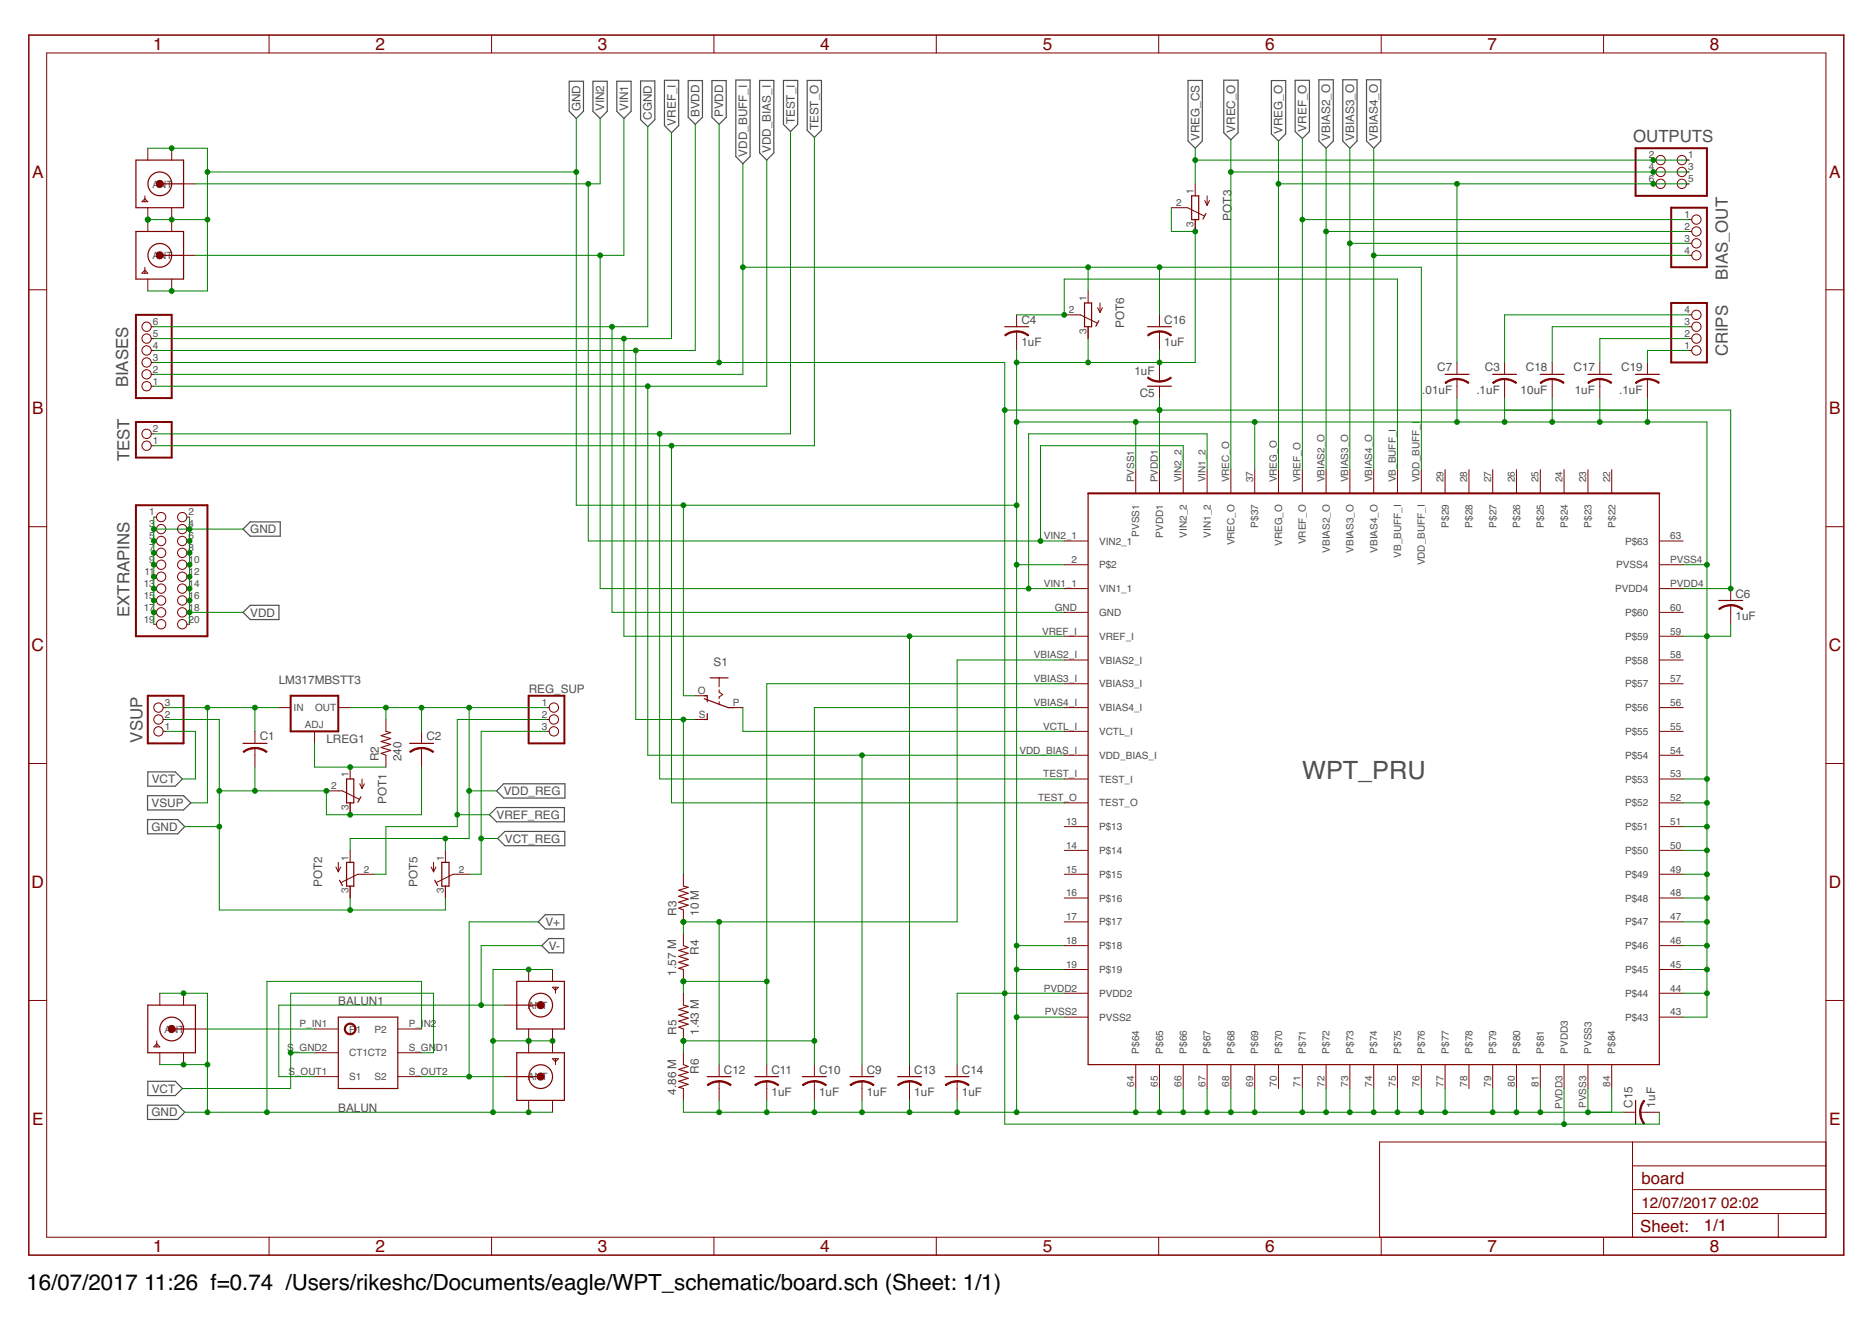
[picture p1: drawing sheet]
<svg xmlns="http://www.w3.org/2000/svg" width="297mm" height="210mm" viewBox="0 0 297 210" stroke-linecap="round" stroke-linejoin="round" font-family="sans-serif">
<g fill="none" stroke="#505050" stroke-width=".19">
<path d="M90.3 12.9h2.3v4.8l-1.2 1.1-1.1-1.1zM94.1 12.9h2.3v4.8l-1.2 1.1-1.1-1.1zM97.9 12.9h2.2v4.8l-1.1 1.1-1.1-1.1zM101.6 12.8h2.3v6.2l-1.1 1.1-1.2-1.1zM105.4 12.7h2.3v7.2l-1.1 1.2-1.2-1.2zM109.2 12.8h2.3v5.8l-1.2 1.1-1.1-1.1zM113 12.8h2.2v5.8l-1.1 1.1-1.1-1.1zM116.8 12.7h2.2v12.1l-1.1 1.2-1.1-1.2zM120.5 12.8h2.3v11.5l-1.1 1.1-1.2-1.1zM124.3 12.8h2.3v6.9l-1.2 1.2-1.1-1.2zM128.1 12.8h2.2v7.9l-1.1 1.1-1.1-1.1zM188.5 12.8h2.3v9.6l-1.1 1.1-1.2-1.1z"/>
<path d="M194.2 12.7h2.2v8.4l-1.1 1.1-1.1-1.1zM201.7 12.8h2.3v8.5l-1.1 1.1-1.2-1.1zM205.5 12.7h2.3v8.2l-1.1 1.1-1.2-1.1zM209.3 12.7h2.3v9.7l-1.2 1.1-1.1-1.1zM213.1 12.7h2.2v9.7l-1.1 1.1-1.1-1.1zM216.8 12.7h2.3v9.7l-1.1 1.1-1.2-1.1zM38.6 83.9l1.1-1.1h4.8v2.3h-4.8zM38.6 97.2l1.1-1.2h4.6v2.3h-4.6zM23.4 126.2h5.7l1.2 1.2-1.2 1.1h-5.7zM23.4 130h4.8l1.1 1.1-1.1 1.2h-4.8zM23.5 122.5h4.3l1.1 1.1-1.1 1.1h-4.3zM77.7 129.3l1.1-1.2h10.8v2.3h-10.8z"/>
<path d="M78.8 125.5l1.1-1.1h9.7v2.2h-9.7zM79 133l1.1-1.1h9.5v2.3h-9.5zM86 150l1.1-1.1h2.4v2.3h-2.4zM86.5 145.1h3v2.3h-3l-1.1-1.1zM23.4 175.3h4.8l1.1 1.2-1.1 1.1h-4.8zM23.5 171.6h4.3l1.1 1.1-1.1 1.1h-4.3z"/>
</g>
<g fill="none" stroke="#800000" stroke-width=".16">
<path d="M7.4 8.4h282.3v187.9h-282.3zM42.7 5.6v2.8M78 5.6v2.8M113.3 5.6v2.8M148.6 5.6v2.8M183.9 5.6v2.8M219.2 5.6v2.8M254.4 5.6v2.8M23 31.1v.9M23 31.5l.5 .5h-1zM23.5 23.5v1.9M23.5 33v3.7"/>
<path d="M27.2 23.5v1.9M27.2 33v3.7M29.1 29.2h1.9M185.9 33h2.5l2.7 1.2M189.7 29.2v1.9M189.7 34.8v1.9M191.2 31.8l.3 .8M191.5 31.1v1.5M191.9 31.8l-.4 .8M262.3 25.4h.5M262.3 27.3h.5M262.3 29.2h.5"/>
<path d="M267.6 25.4h.4M267.6 27.3h.4M267.6 29.2h.4M268 34.8h.4M268 36.7h.4M268 38.6h.4M4.6 46h2.8M23 42.9l.5 .4h-1zM23 42.4v.9M23.5 44.3v1.9M24 59.4h.4M24 57.5h.4"/>
<path d="M24 55.6h.4M24 53.7h.4M24 51.8h.4M27.2 44.3v1.9M29.1 40.5h1.9M161.3 50v1.8M161.3 52.6v3M168.9 50h2.5l2.7 1.2M172.7 46.2v1.9M172.7 51.8v1.9M174.2 48.8l.3 .8M174.5 48.1v1.5"/>
<path d="M174.9 48.8l-.4 .8M184 50v1.8M184 52.6v3M184 57.5v3M231.2 57.5v1.9M238.7 57.5v1.9M246.3 57.5v1.9M253.9 57.5v1.9M261.4 57.5v1.9M268 40.5h.4M268 55.6h.4M268 53.7h.4"/>
<path d="M268 51.8h.4M268 50h.4M289.7 46h2.9M24 70.7h.4M24 68.8h.4M24 61.3h.4M180.2 74.5v3.8M184 61.3v1.9M184 74.5v3.8M187.7 74.5v3.8M191.5 74.5v3.8M195.3 74.5v3.8"/>
<path d="M199.1 74.5v3.8M202.9 74.5v3.8M206.7 74.5v3.8M210.4 74.5v3.8M214.2 74.5v3.8M218 74.5v3.8M221.7 74.5v3.8M225.5 74.5v3.8M229.3 74.5v3.8M231.2 60.2v3M233.1 74.5v3.8M236.9 74.5v3.8"/>
<path d="M238.7 60.2v3M240.6 74.5v3.8M244.4 74.5v3.8M246.3 60.2v3M248.2 74.5v3.8M252 74.5v3.8M253.9 60.2v3M255.7 74.5v3.8M261.4 60.2v3M4.6 83.6h2.8M24.4 85.8h.4M24.4 89.6h.4"/>
<path d="M24.4 93.4h.4M24.4 97.2h.4M24.4 82h.4M24.4 83.9h.4M24.4 87.7h.4M24.4 91.5h.4M24.4 95.3h.4M24.4 99h.4M29.7 85.8h.4M29.7 89.6h.4M29.7 93.4h.4M29.7 97.2h.4"/>
<path d="M29.7 82h.4M29.7 83.9h.4M29.7 87.7h.4M29.7 91.5h.4M29.7 95.3h.4M29.7 99h.4M168.9 85.8h3.8M168.9 89.6h3.8M168.9 93.4h3.8M168.9 97.2h3.8M263.3 85.8h3.8M263.3 89.6h3.8"/>
<path d="M263.3 93.4h3.8M263.3 97.2h3.8M274.6 93.4v1.9M274.6 96v3M289.7 83.6h2.9M25.9 112.3h.4M25.9 116h.4M25.9 114.2h.4M40.4 116v1.9M40.4 118.7v3M44.2 112.3h1.9M49.9 116v1.9"/>
<path d="M53.7 112.3h1.9M61.2 114.2v1.8M61.2 119.8v1.9M66.9 116v1.9M66.9 118.7v3M86.7 112.3h.4M86.7 116h.4M86.7 114.2h.4M110.3 114.2h1.9M110.3 110.4h1.9M114.1 107.5v1.5M114.1 109.4v.4l.6 .4-.6 .4v.2"/>
<path d="M114.1 111.3v.5M116 112.3h1.9M168.9 100.9h3.8M168.9 104.7h3.8M168.9 108.5h3.8M168.9 112.3h3.8M168.9 116h3.8M168.9 119.8h3.8M263.3 100.9h3.8M263.3 104.7h3.8M263.3 108.5h3.8M263.3 112.3h3.8"/>
<path d="M263.3 116h3.8M263.3 119.8h3.8M4.6 121.1h2.8M51.8 125.5h2.5l2.7 1.3M53.3 137.6l.4 .7M53.7 136.8v1.5M54.1 137.6l-.4 .7M55.6 121.7v1.9M55.6 127.4v1.9M55.6 134.9v1.9M57.1 124.4l.3 .7M57.4 123.6v1.5"/>
<path d="M57.8 124.4l-.4 .7M59.4 138.7h-2.6l-2.6 1.3M68.4 137.6l.4 .7M68.8 136.8v1.5M69.2 137.6l-.4 .7M70.7 134.9v1.9M74.4 138.7h-2.5l-2.6 1.3M108.4 138.7v1.9M168.9 123.6h3.8M168.9 127.4h3.8M168.9 131.1h3.8M168.9 134.9h3.8"/>
<path d="M168.9 138.7h3.8M263.3 123.6h3.8M263.3 127.4h3.8M263.3 131.1h3.8M263.3 134.9h3.8M263.3 138.7h3.8M289.7 121.1h2.9M4.6 158.7h2.8M25.4 157.6v1.9M29.1 157.6v1.9M55.6 140.6v1.9M70.7 140.6v1.9"/>
<path d="M80.1 159.5h1.9M83.9 153.8v1.9M87.7 153.8v1.9M87.7 156.6h.9l-.5 .5zM88.1 156.6v1M108.4 144.4v1.9M108.4 148.1v1.9M108.4 153.8v1.9M108.4 157.6v1.9M168.9 142.5h3.8M168.9 146.3h3.8M168.9 150h3.8"/>
<path d="M168.9 153.8h3.8M168.9 157.6h3.8M263.3 142.5h3.8M263.3 146.3h3.8M263.3 150h3.8M263.3 153.8h3.8M263.3 157.6h3.8M289.7 158.7h2.9M24.9 165.6l.5 .5h-1zM24.9 165.1v1M25.4 167v1.9M29.1 167v1.9"/>
<path d="M31 163.3h1.9M49.9 163.3h3.8M49.9 167h3.8M49.9 170.8h3.8M63.1 163.3h3.8M63.1 167h3.8M63.1 170.8h3.8M80.1 170.8h1.9M83.9 163.3v3.7M83.9 174.6v1.9M87.7 168h.9l-.5 .4zM87.7 163.3v3.7"/>
<path d="M87.7 174.6v1.9M88.1 168v.9M108.4 163.3v1.8M108.4 167v1.9M108.4 172.7v1.9M114.1 168.9v1.9M114.1 171.6v3M121.7 168.9v1.9M121.7 171.6v3M129.2 168.9v1.9M129.2 171.6v3M136.8 168.9v1.9"/>
<path d="M136.8 171.6v3M144.3 168.9v1.9M144.3 171.6v3M151.9 168.9v1.9M151.9 171.6v3M168.9 161.4h3.8M180.2 168.9v3.8M184 168.9v3.8M187.7 168.9v3.8M191.5 168.9v3.8M195.3 168.9v3.8M199.1 168.9v3.8"/>
<path d="M202.9 168.9v3.8M206.7 168.9v3.8M210.4 168.9v3.8M214.2 168.9v3.8M218 168.9v3.8M221.7 168.9v3.8M225.5 168.9v3.8M229.3 168.9v3.8M233.1 168.9v3.8M236.9 168.9v3.8M240.6 168.9v3.8M244.4 168.9v3.8"/>
<path d="M248.2 168.9v3.8M252 168.9v3.8M255.7 168.9v3.8M257.6 176.5h1.9M260.3 176.5h3M263.3 161.4h3.8M42.7 196.3v2.8M78 196.3v2.8M113.3 196.3v2.8M148.6 196.3v2.8M183.9 196.3v2.8M219.2 196.3v2.8"/>
<path d="M254.4 196.3v2.8M259 192.5h30.7M259 181.2v15.1M259 188.7h30.7M259 185h30.7M282.2 192.5v3.8M289.7 181.2h-70.8v15.1"/>
<circle cx="263.5" cy="27.3" r=".74"/>
<circle cx="263.5" cy="29.2" r=".74"/>
<circle cx="263.5" cy="25.4" r=".74"/>
<circle cx="266.9" cy="25.4" r=".74"/>
<circle cx="266.9" cy="29.2" r=".74"/>
<circle cx="266.9" cy="27.3" r=".74"/>
<circle cx="269.2" cy="34.8" r=".74"/>
<circle cx="269.2" cy="36.7" r=".74"/>
<circle cx="269.2" cy="38.6" r=".74"/>
<circle cx="23.3" cy="57.5" r=".74"/>
<circle cx="23.3" cy="55.6" r=".74"/>
<circle cx="23.3" cy="53.7" r=".74"/>
<circle cx="23.3" cy="51.8" r=".74"/>
<circle cx="23.3" cy="59.4" r=".74"/>
<circle cx="269.2" cy="53.7" r=".74"/>
<circle cx="269.2" cy="50" r=".74"/>
<circle cx="269.2" cy="55.6" r=".74"/>
<circle cx="269.2" cy="51.8" r=".74"/>
<circle cx="269.2" cy="40.5" r=".74"/>
<circle cx="23.3" cy="70.7" r=".74"/>
<circle cx="23.3" cy="68.8" r=".74"/>
<circle cx="23.3" cy="61.3" r=".74"/>
<circle cx="25.6" cy="87.7" r=".74"/>
<circle cx="25.6" cy="93.4" r=".74"/>
<circle cx="25.6" cy="82" r=".74"/>
<circle cx="25.6" cy="85.8" r=".74"/>
<circle cx="25.6" cy="83.9" r=".74"/>
<circle cx="25.6" cy="89.6" r=".74"/>
<circle cx="25.6" cy="91.5" r=".74"/>
<circle cx="25.6" cy="99" r=".74"/>
<circle cx="25.6" cy="95.3" r=".74"/>
<circle cx="25.6" cy="97.2" r=".74"/>
<circle cx="28.9" cy="93.4" r=".74"/>
<circle cx="28.9" cy="87.7" r=".74"/>
<circle cx="28.9" cy="85.8" r=".74"/>
<circle cx="28.9" cy="91.5" r=".74"/>
<circle cx="28.9" cy="82" r=".74"/>
<circle cx="28.9" cy="99" r=".74"/>
<circle cx="28.9" cy="83.9" r=".74"/>
<circle cx="28.9" cy="97.2" r=".74"/>
<circle cx="28.9" cy="89.6" r=".74"/>
<circle cx="28.9" cy="95.3" r=".74"/>
<circle cx="25.1" cy="114.2" r=".74"/>
<circle cx="25.1" cy="112.3" r=".74"/>
<circle cx="25.1" cy="116" r=".74"/>
<circle cx="87.9" cy="112.3" r=".74"/>
<circle cx="87.9" cy="114.2" r=".74"/>
<circle cx="87.9" cy="116" r=".74"/>
</g>
<g fill="none" stroke="#800000" stroke-width=".19">
<path d="M21.6 36.7h7.5v7.6h-7.5zM21.6 25.4h7.5v7.6h-7.5zM25.4 29.2h3.7M189.1 31.1h1.1v3.7h-1.1zM191.3 33.9l-.4 .9M25.4 40.5h3.7M159.4 51.8h3.8M172.1 48.1h1.1v3.7h-1.1zM174.3 50.9l-.4 .9M182.1 51.8h3.8M229.3 59.4h3.8M236.9 59.4h3.7"/>
<path d="M244.4 59.4h3.8M252 59.4h3.7M259.5 59.4h3.8M172.7 78.3v90.6h90.6v-90.6M182.1 61.3h3.8M272.7 95.3h3.8M38.6 117.9h3.8M65 117.9h3.8M111.7 110.8l3.8 1.5h1M111.7 110.4h.5v.9M112.2 113.2v1h-.5M112.7 107.5h2.8"/>
<path d="M53.9 139.7l.4 .8M55 123.6h1.1v3.8h-1.1zM55 136.8h1.1v3.8h-1.1zM57.3 126.4l-.5 .9M69 139.7l.4 .8M70.1 136.8h1.1v3.8h-1.1zM23.5 159.5h7.5v7.5h-7.5zM82 155.7h7.6v7.6h-7.6zM82 159.5h3.8M27.2 163.3h3.8M53.7 161.4h9.4v11.3h-9.4zM82 170.8h3.8"/>
<path d="M82 167h7.6v7.6h-7.6zM112.2 170.8h3.8M119.8 170.8h3.7M127.3 170.8h3.8M134.9 170.8h3.8M142.4 170.8h3.8M150 170.8h3.8M259.5 174.6v3.8"/>
<circle cx="25.4" cy="29.2" r="1.88"/>
<circle cx="25.4" cy="40.5" r="1.88"/>
<circle cx="85.8" cy="159.5" r="1.88"/>
<circle cx="27.2" cy="163.3" r="1.88"/>
<circle cx="85.8" cy="170.8" r="1.88"/>
</g>
<path d="M259.5 23.5h11.3v7.6h-11.3zM265.2 33h5.6v9.4h-5.6zM21.6 50h5.6v13.2h-5.6zM265.2 48.1h5.6v9.4h-5.6zM21.6 67h5.6v5.6h-5.6zM172.7 78.3h90.6M21.6 80.2h11.3v20.7h-11.3zM23.5 110.4h5.6v7.5h-5.6zM46.1 110.4h7.6v5.6h-7.6zM83.9 110.4h5.7v7.5h-5.7z" fill="none" stroke="#800000" stroke-width=".32"/>
<path d="M61.2 116l.8 .2-1.5 .5 1.5 .5-1.5 .4 1.5 .5-1.5 .5 1.5 .5-1.5 .4 .7 .3M108.4 140.6l.8 .2-1.5 .4 1.5 .5-1.5 .5 1.5 .5-1.5 .5 1.5 .4-1.5 .5 .7 .3M108.4 150l.8 .3-1.5 .5 1.5 .5-1.5 .4 1.5 .5-1.5 .5 1.5 .4-1.5 .5 .7 .2M108.4 159.5l.8 .2-1.5 .4 1.5 .5-1.5 .5 1.5 .4-1.5 .5 1.5 .5-1.5 .5 .7 .3M108.4 168.9l.8 .3-1.5 .5 1.5 .4-1.5 .5 1.5 .5-1.5 .5 1.5 .4-1.5 .5 .7 .2" fill="none" stroke="#800000" stroke-width=".17"/>
<g fill="#800000" stroke="#800000" stroke-width=".16">
<path d="M114.1 171.4l1.4 .4 .5 .3-.1 .2a3.1 3.1 0 0 0-1.8-.7z" fill-rule="evenodd"/>
<path d="M112.2 172.1l1.3-.6h.6v.2a2.93 2.93 0 0 0-1.8 .6z" fill-rule="evenodd"/>
<path d="M121.7 171.4l1.3 .4 .6 .3-.2 .2a3 3 0 0 0-1.7-.7z" fill-rule="evenodd"/>
<path d="M119.8 172.1l1.3-.6h.6v.2a2.81 2.81 0 0 0-1.8 .6z" fill-rule="evenodd"/>
<path d="M129.2 171.4l1.4 .4 .5 .3-.1 .2a3.1 3.1 0 0 0-1.8-.7z" fill-rule="evenodd"/>
<path d="M127.3 172.1l1.3-.6h.6v.2a2.81 2.81 0 0 0-1.8 .6z" fill-rule="evenodd"/>
<path d="M136.8 171.4l1.4 .4 .5 .3-.1 .2a3.1 3.1 0 0 0-1.8-.7z" fill-rule="evenodd"/>
<path d="M134.9 172.1l1.3-.6h.6v.2a2.81 2.81 0 0 0-1.8 .6z" fill-rule="evenodd"/>
<path d="M144.3 171.4l1.4 .4 .5 .3-.1 .2a3.1 3.1 0 0 0-1.8-.7z" fill-rule="evenodd"/>
<path d="M142.4 172.1l1.3-.6h.6v.2a2.93 2.93 0 0 0-1.8 .6z" fill-rule="evenodd"/>
<path d="M182.2 59.8a2.78 2.78 0 0 0 1.8 .6v.2h-.2a2.75 2.75 0 0 1-1.7-.6z" fill-rule="evenodd"/>
<path d="M184 60.4a2.93 2.93 0 0 0 1.8-.6l.1 .2-.9 .5-1 .1z" fill-rule="evenodd"/>
<path d="M274.6 95.9h.2a2.86 2.86 0 0 1 1.7 .7l-.1 .1a2.78 2.78 0 0 0-1.8-.6z" fill-rule="evenodd"/>
<path d="M272.7 96.6l.5-.4 .8-.2 .6-.1v.2a2.93 2.93 0 0 0-1.8 .6z" fill-rule="evenodd"/>
<path d="M260.8 174.6l.2 .1a3 3 0 0 0-.7 1.8h-.1v-.6l.3-.8z" fill-rule="evenodd"/>
<path d="M260.2 176.5h.2a2.81 2.81 0 0 0 .6 1.7l-.2 .2-.5-.9z" fill-rule="evenodd"/>
<path d="M151.9 171.4l1.4 .4 .5 .3-.1 .2a3.1 3.1 0 0 0-1.8-.7z" fill-rule="evenodd"/>
<path d="M150 172.1l1.3-.6h.6v.2a2.93 2.93 0 0 0-1.8 .6z" fill-rule="evenodd"/>
<path d="M40.4 118.6l1.4 .3 .6 .3-.2 .2a3.1 3.1 0 0 0-1.8-.6z" fill-rule="evenodd"/>
<path d="M38.6 119.2l1.3-.6h.5v.2a2.81 2.81 0 0 0-1.7 .6z" fill-rule="evenodd"/>
<path d="M66.9 118.6l1.4 .3 .5 .3-.1 .2a3.1 3.1 0 0 0-1.8-.6z" fill-rule="evenodd"/>
<path d="M65 119.2l1.3-.6h.6v.2a2.81 2.81 0 0 0-1.8 .6z" fill-rule="evenodd"/>
<path d="M54.8 162.7a.93 .93 0 0 1 1.5 0 .93 .93 0 0 1-.4 1.4 .93 .93 0 0 1-1.3-.8h.2a.76 .76 0 0 1 1.1-.7 .76 .76 0 0 1 .1 1.3 .76 .76 0 0 1-1.2-.4v-.2h-.2z" fill-rule="evenodd"/>
<path d="M251.9 60.7l1.3-.6 .7-.1v.2a2.97 2.97 0 0 0-1.8 .7z" fill-rule="evenodd"/>
<path d="M253.9 60l1.3 .4 .5 .3-.1 .1a2.93 2.93 0 0 0-1.7-.6z" fill-rule="evenodd"/>
<path d="M244.4 60.7l1.3-.6 .6-.1v.2a2.97 2.97 0 0 0-1.8 .7z" fill-rule="evenodd"/>
<path d="M246.3 60l1.4 .4 .5 .3-.1 .1a2.93 2.93 0 0 0-1.8-.6z" fill-rule="evenodd"/>
<path d="M259.5 60.7l1.3-.6 .6-.1v.2a2.97 2.97 0 0 0-1.8 .7z" fill-rule="evenodd"/>
<path d="M261.4 60l1.4 .4 .5 .3-.1 .1a2.93 2.93 0 0 0-1.8-.6z" fill-rule="evenodd"/>
<path d="M236.8 60.7l1.3-.6 .6-.1v.2a2.85 2.85 0 0 0-1.7 .7z" fill-rule="evenodd"/>
<path d="M238.7 60l1.4 .4 .5 .3-.1 .1a2.81 2.81 0 0 0-1.8-.6z" fill-rule="evenodd"/>
<path d="M161.3 52.5h.2a2.86 2.86 0 0 1 1.7 .6l-.1 .2a2.78 2.78 0 0 0-1.8-.6z" fill-rule="evenodd"/>
<path d="M159.4 53.1l.5-.3 .8-.2 .6-.1v.2a2.78 2.78 0 0 0-1.8 .6z" fill-rule="evenodd"/>
<path d="M184 52.5h.2a2.75 2.75 0 0 1 1.7 .6l-.1 .2a2.78 2.78 0 0 0-1.8-.6z" fill-rule="evenodd"/>
<path d="M182.1 53.1l.5-.3 .8-.2 .6-.1v.2a2.78 2.78 0 0 0-1.8 .6z" fill-rule="evenodd"/>
<path d="M229.3 60.7l1.3-.6 .6-.1v.2a2.97 2.97 0 0 0-1.8 .7z" fill-rule="evenodd"/>
<path d="M231.2 60l1.4 .4 .5 .3-.1 .1a2.81 2.81 0 0 0-1.8-.6z" fill-rule="evenodd"/>
<circle cx="25.4" cy="40.5" r=".57"/>
<circle cx="25.4" cy="29.2" r=".57"/>
<circle cx="85.8" cy="170.8" r=".57"/>
<circle cx="27.2" cy="163.2" r=".57"/>
<circle cx="85.8" cy="159.5" r=".57"/>
</g>
<path d="M4.6 5.6h288v193.5h-288z" fill="none" stroke="#800000" stroke-width=".23"/>
<g fill="none" stroke="#008000" stroke-width=".16">
<path d="M91.4 18.8v61.4h69.9M95.2 18.8v10.4h-64.2M99 18.8v21.7h-68M110.3 19.7v35.9h-85.9M114.1 19.7v37.8M23.5 34.8h9.4M23.5 23.5h9.4v22.7h-9.4M32.9 27.3h58.5M93.3 29.2v56.6h75.6M102.8 20.1v31.7h-78.4M106.6 21.1v32.6h-82.2M117.9 26v33.4h-93.5"/>
<path d="M121.7 25.4v35.9h-97.3M125.4 20.9v47.9h-101M129.2 21.8v48.9h-104.8M185.9 33v3.7h3.8v20.8h-28.4M189.7 25.4h78.3M189.7 23.5v5.7M195.3 22.2v52.3M195.3 27.3h72.7M202.9 29.2h65.1M202.9 22.4v52.1M206.7 22v52.5M206.7 34.8h61.3"/>
<path d="M210.4 23.5v51M210.4 36.7h57.6M214.2 23.5v51M214.2 38.6h53.8M218 23.5v51M231.2 29.2v28.3M24.4 57.5h135v120.9h103.9v-1.9M95.2 40.5v52.9h73.7M97.1 51.8v45.4h71.8M99 53.7v47.2h69.9M100.9 55.6v58.6h9.4M117.9 42.4h107.6v32.1"/>
<path d="M161.3 55.6v120.9M161.3 50h7.6v-5.7h52.8v30.2M172.7 42.4v3.8M172.7 53.7v3.8M184 42.4v7.6M184 55.6v1.9M218 40.5h50M268 51.8h-21.7v5.7M268 53.7h-14.1v3.8M268 55.6h-6.6v1.9M268 50h-29.3v7.5M102.8 61.3v58.5h66.1"/>
<path d="M104.7 68.8v54.8h64.2M106.6 70.7v56.7h62.3M159.4 65.1h115.2v28.3h-7.5M161.3 67h109.5v94.4h-3.7M180.2 67v7.5M184 63.2v11.3M187.7 74.5v-3.8h-22.6v15.1M191.5 74.5v-5.7h-28.3v24.6M199.1 67v7.5M231.2 63.2v3.8M238.7 63.2v3.8M246.3 63.2v3.8"/>
<path d="M253.9 63.2v3.8M261.4 63.2v3.8M24.4 82v17M24.6 83.9h14M30.1 97.2h8.5M30.1 82v17M108.4 80.2v30.2h1.9M161.3 89.6h7.6M267.1 89.6h3.7M274.6 99v1.9h-7.5M26.3 112.3h17.9M26.3 116h4.7v7.6h-2.1"/>
<path d="M26.3 114.2h8.5v30.2h35.9v-1.9M32.9 112.3v15.1h-2.6M40.4 112.3v3.7M49.9 117.9v3.8h11.3M55.6 112.3h31.1M61.2 112.3v1.9M66.9 112.3v3.7M74.4 112.3v20.7h-18.8v1.9M86.7 116h-10.4v22.7h-1.9M86.7 114.2h-14.1v16.9h-11.4v7.6h-1.8M108.4 114.2v24.5M117.9 112.3v3.7h51"/>
<path d="M136.8 119.8v49.1M144.3 100.9v68M168.9 104.7h-17v41.6h-43.5v1.8M168.9 108.5h-47.2v60.4M168.9 112.3h-39.7v56.6M29.3 131.1h5.5M40.4 121.7v3.8M66.9 121.7v7.6h-15.1v-3.8h-17M70.7 133v1.9M72.6 129.3h5.1M74.4 125.5h4.4M76.3 133h2.7"/>
<path d="M267.1 123.6h3.7M267.1 127.4h3.7M267.1 131.1h3.7M267.1 138.7h3.7M267.1 134.9h3.7M25.4 157.6h7.5v18.9M55.6 142.5v1.9M80.1 159.5h-35.9v11.3h5.7M85.4 146.3h-11v24.5M86 150h-9.7v9.5M87.7 153.8h-9.5v22.7M114.1 146.3v22.6"/>
<path d="M121.7 155.7h-13.3v1.9M161.3 153.8h7.6M161.3 150h7.6M168.9 157.6h-17v11.3M267.1 146.3h3.7M267.1 157.6h3.7M267.1 153.8h3.7M267.1 150h3.7M267.1 142.5h3.7M25.4 168.9h7.5M29.3 176.5h58.4M32.9 163.3h17"/>
<path d="M46.1 167h3.8M66.9 163.3v-7.6h-24.5v20.8M66.9 167h1.9v-9.4h-22.7v15.1h-17.2M66.9 170.8h13.2M78.2 165.1h9.5M108.4 174.6v1.9h149.2M114.1 174.6v1.9M121.7 174.6v1.9M129.2 165.1h-20.8v1.9M129.2 174.6v1.9M136.8 174.6v1.9M144.3 174.6v1.9"/>
<path d="M151.9 174.6v1.9M161.3 161.4h7.6M180.2 172.7v3.8M184 172.7v3.8M187.7 172.7v3.8M191.5 172.7v3.8M195.3 172.7v3.8M199.1 172.7v3.8M206.7 172.7v3.8M210.4 172.7v3.8M214.2 172.7v3.8M218 172.7v3.8"/>
<path d="M221.7 172.7v3.8M225.5 172.7v3.8M229.3 172.7v3.8M236.9 172.7v3.8M240.6 172.7v3.8M244.4 172.7v3.8M248.2 172.7v5.7M252 172.7v3.8M255.7 172.7v3.8"/>
</g>
<g fill="#008000" stroke="#008000" stroke-width=".16">
<circle cx="165.1" cy="85.8" r=".38"/>
<circle cx="93.3" cy="29.2" r=".38"/>
<circle cx="163.2" cy="93.4" r=".38"/>
<circle cx="95.2" cy="40.5" r=".38"/>
<circle cx="97.1" cy="51.8" r=".38"/>
<circle cx="144.3" cy="100.9" r=".38"/>
<circle cx="99" cy="53.7" r=".38"/>
<circle cx="108.4" cy="146.3" r=".38"/>
<circle cx="114.1" cy="146.3" r=".38"/>
<circle cx="108.4" cy="155.7" r=".38"/>
<circle cx="121.7" cy="155.7" r=".38"/>
<circle cx="108.4" cy="165.1" r=".38"/>
<circle cx="129.2" cy="165.1" r=".38"/>
<circle cx="262.3" cy="27.3" r=".38"/>
<circle cx="195.3" cy="27.3" r=".38"/>
<circle cx="262.3" cy="29.2" r=".38"/>
<circle cx="202.9" cy="29.2" r=".38"/>
<circle cx="231.2" cy="29.2" r=".38"/>
<circle cx="206.7" cy="34.8" r=".38"/>
<circle cx="210.4" cy="36.7" r=".38"/>
<circle cx="214.2" cy="38.6" r=".38"/>
<circle cx="218" cy="40.5" r=".38"/>
<circle cx="104.7" cy="68.8" r=".38"/>
<circle cx="106.6" cy="70.7" r=".38"/>
<circle cx="136.8" cy="119.8" r=".38"/>
<circle cx="102.8" cy="61.3" r=".38"/>
<circle cx="108.4" cy="114.2" r=".38"/>
<circle cx="100.9" cy="55.6" r=".38"/>
<circle cx="55.6" cy="121.7" r=".38"/>
<circle cx="40.4" cy="112.3" r=".38"/>
<circle cx="32.9" cy="112.3" r=".38"/>
<circle cx="72.6" cy="129.3" r=".38"/>
<circle cx="74.4" cy="125.5" r=".38"/>
<circle cx="70.7" cy="133" r=".38"/>
<circle cx="74.4" cy="112.3" r=".38"/>
<circle cx="61.2" cy="112.3" r=".38"/>
<circle cx="66.9" cy="112.3" r=".38"/>
<circle cx="262.3" cy="25.4" r=".38"/>
<circle cx="189.7" cy="25.4" r=".38"/>
<circle cx="76.3" cy="133" r=".38"/>
<circle cx="46.1" cy="167" r=".38"/>
<circle cx="114.1" cy="57.5" r=".38"/>
<circle cx="184" cy="65.1" r=".38"/>
<circle cx="159.4" cy="157.6" r=".38"/>
<circle cx="274.6" cy="93.4" r=".38"/>
<circle cx="248.2" cy="178.4" r=".38"/>
<circle cx="159.4" cy="65.1" r=".38"/>
<circle cx="172.7" cy="42.4" r=".38"/>
<circle cx="184" cy="42.4" r=".38"/>
<circle cx="117.9" cy="42.4" r=".38"/>
<circle cx="51.8" cy="125.5" r=".38"/>
<circle cx="34.8" cy="125.5" r=".38"/>
<circle cx="34.8" cy="131.1" r=".38"/>
<circle cx="40.4" cy="125.5" r=".38"/>
<circle cx="55.6" cy="129.3" r=".38"/>
<circle cx="55.6" cy="144.4" r=".38"/>
<circle cx="161.3" cy="161.4" r=".38"/>
<circle cx="240.6" cy="176.5" r=".38"/>
<circle cx="236.9" cy="176.5" r=".38"/>
<circle cx="229.3" cy="176.5" r=".38"/>
<circle cx="225.5" cy="176.5" r=".38"/>
<circle cx="221.7" cy="176.5" r=".38"/>
<circle cx="218" cy="176.5" r=".38"/>
<circle cx="214.2" cy="176.5" r=".38"/>
<circle cx="210.4" cy="176.5" r=".38"/>
<circle cx="206.7" cy="176.5" r=".38"/>
<circle cx="199.1" cy="176.5" r=".38"/>
<circle cx="195.3" cy="176.5" r=".38"/>
<circle cx="191.5" cy="176.5" r=".38"/>
<circle cx="187.7" cy="176.5" r=".38"/>
<circle cx="184" cy="176.5" r=".38"/>
<circle cx="180.2" cy="176.5" r=".38"/>
<circle cx="161.3" cy="89.6" r=".38"/>
<circle cx="244.4" cy="176.5" r=".38"/>
<circle cx="252" cy="176.5" r=".38"/>
<circle cx="270.8" cy="157.6" r=".38"/>
<circle cx="270.8" cy="153.8" r=".38"/>
<circle cx="270.8" cy="150" r=".38"/>
<circle cx="270.8" cy="146.3" r=".38"/>
<circle cx="270.8" cy="142.5" r=".38"/>
<circle cx="270.8" cy="138.7" r=".38"/>
<circle cx="270.8" cy="134.9" r=".38"/>
<circle cx="270.8" cy="131.1" r=".38"/>
<circle cx="270.8" cy="127.4" r=".38"/>
<circle cx="270.8" cy="123.6" r=".38"/>
<circle cx="270.8" cy="100.9" r=".38"/>
<circle cx="270.8" cy="89.6" r=".38"/>
<circle cx="199.1" cy="67" r=".38"/>
<circle cx="180.2" cy="67" r=".38"/>
<circle cx="161.3" cy="67" r=".38"/>
<circle cx="184" cy="57.5" r=".38"/>
<circle cx="161.3" cy="150" r=".38"/>
<circle cx="161.3" cy="153.8" r=".38"/>
<circle cx="161.3" cy="176.5" r=".38"/>
<circle cx="121.7" cy="176.5" r=".38"/>
<circle cx="129.2" cy="176.5" r=".38"/>
<circle cx="136.8" cy="176.5" r=".38"/>
<circle cx="144.3" cy="176.5" r=".38"/>
<circle cx="114.1" cy="176.5" r=".38"/>
<circle cx="151.9" cy="176.5" r=".38"/>
<circle cx="189.7" cy="36.7" r=".38"/>
<circle cx="161.3" cy="80.2" r=".38"/>
<circle cx="108.4" cy="80.2" r=".38"/>
<circle cx="161.3" cy="57.5" r=".38"/>
<circle cx="172.7" cy="57.5" r=".38"/>
<circle cx="238.7" cy="67" r=".38"/>
<circle cx="246.3" cy="67" r=".38"/>
<circle cx="253.9" cy="67" r=".38"/>
<circle cx="261.4" cy="67" r=".38"/>
<circle cx="231.2" cy="67" r=".38"/>
<circle cx="24.4" cy="83.9" r=".38"/>
<circle cx="24.4" cy="85.8" r=".38"/>
<circle cx="24.4" cy="87.7" r=".38"/>
<circle cx="24.4" cy="97.2" r=".38"/>
<circle cx="24.4" cy="95.3" r=".38"/>
<circle cx="24.4" cy="93.4" r=".38"/>
<circle cx="24.4" cy="91.5" r=".38"/>
<circle cx="24.4" cy="89.6" r=".38"/>
<circle cx="42.4" cy="176.5" r=".38"/>
<circle cx="83.9" cy="176.5" r=".38"/>
<circle cx="83.9" cy="153.8" r=".38"/>
<circle cx="78.2" cy="176.5" r=".38"/>
<circle cx="83.9" cy="165.1" r=".38"/>
<circle cx="78.2" cy="165.1" r=".38"/>
<circle cx="29.1" cy="157.6" r=".38"/>
<circle cx="32.9" cy="176.5" r=".38"/>
<circle cx="29.1" cy="168.9" r=".38"/>
<circle cx="32.9" cy="168.9" r=".38"/>
<circle cx="87.7" cy="165.1" r=".38"/>
<circle cx="91.4" cy="27.3" r=".38"/>
<circle cx="23.5" cy="34.8" r=".38"/>
<circle cx="32.9" cy="34.8" r=".38"/>
<circle cx="27.2" cy="46.2" r=".38"/>
<circle cx="27.2" cy="23.5" r=".38"/>
<circle cx="32.9" cy="27.3" r=".38"/>
<circle cx="27.2" cy="34.8" r=".38"/>
<circle cx="30.1" cy="83.9" r=".38"/>
<circle cx="30.1" cy="85.8" r=".38"/>
<circle cx="30.1" cy="87.7" r=".38"/>
<circle cx="30.1" cy="89.6" r=".38"/>
<circle cx="30.1" cy="91.5" r=".38"/>
<circle cx="30.1" cy="93.4" r=".38"/>
<circle cx="30.1" cy="95.3" r=".38"/>
<circle cx="30.1" cy="97.2" r=".38"/>
<circle cx="76.3" cy="159.5" r=".38"/>
<circle cx="74.4" cy="170.8" r=".38"/>
<circle cx="168.9" cy="50" r=".38"/>
</g>
<text font-size="4" fill="#505050" x="206.6" y="123.6">WPT_PRU</text>
<g font-size="3.5">
<text x="4.2" y="204.7">16/07/2017</text>
<text x="22.9" y="204.7">11:26 f=0.74 /Users/rikeshc/Documents/eagle/WPT_schematic/board.sch (Sheet: 1/1)</text>
</g>
<g font-size="2.7" fill="#800000">
<text x="24.3" y="8">1</text>
<text x="59.6" y="8">2</text>
<text x="94.9" y="8">3</text>
<text x="130.2" y="8">4</text>
<text x="165.5" y="8">5</text>
<text x="200.7" y="8">6</text>
<text x="236" y="8">7</text>
<text x="271.3" y="8">8</text>
<text x="5.1" y="28.2">A</text>
<text x="290.2" y="28.2">A</text>
<text x="5.1" y="65.7">B</text>
<text x="290.2" y="65.7">B</text>
<text x="5" y="103.3">C</text>
<text x="290.2" y="103.3">C</text>
<text x="5" y="140.9">D</text>
<text x="290.2" y="140.9">D</text>
<text x="5.1" y="178.5">E</text>
<text x="290.2" y="178.5">E</text>
<text x="260.5" y="187.8">board</text>
<text x="260.3" y="195.4">Sheet:</text>
<text x="270.4" y="195.4">1/1</text>
<text x="24.3" y="198.7">1</text>
<text x="59.6" y="198.7">2</text>
<text x="94.9" y="198.7">3</text>
<text x="130.2" y="198.7">4</text>
<text x="165.5" y="198.7">5</text>
<text x="200.7" y="198.7">6</text>
<text x="236" y="198.7">7</text>
<text x="271.3" y="198.7">8</text>
</g>
<g font-size="2.7" fill="#505050">
<text x="259.1" y="22.5">OUTPUTS</text>
<text x="274.2" y="44.5" transform="rotate(-90 274.2 44.5)">BIAS_OUT</text>
<text x="274.1" y="56.6" transform="rotate(-90 274.1 56.6)">CRIPS</text>
<text x="20.3" y="61.5" transform="rotate(-90 20.3 61.5)">BIASES</text>
<text x="20.5" y="73.2" transform="rotate(-90 20.5 73.2)">TEST</text>
<text x="20.5" y="97.9" transform="rotate(-90 20.5 97.9)">EXTRAPINS</text>
<text x="22.6" y="117.8" transform="rotate(-90 22.6 117.8)">VSUP</text>
</g>
<g font-size="2.4" fill="#800000">
<text x="260.5" y="191.6">12/07/2017</text>
<text x="273.1" y="191.6">02:02</text>
</g>
<g font-size="1.9" fill="#505050">
<text x="92.1" y="17.7" transform="rotate(-90 92.1 17.7)">GND</text>
<text x="95.9" y="17.7" transform="rotate(-90 95.9 17.7)">VIN2</text>
<text x="99.7" y="17.7" transform="rotate(-90 99.7 17.7)">VIN1</text>
<text x="103.4" y="19" transform="rotate(-90 103.4 19)">CGND</text>
<text x="107.2" y="19.9" transform="rotate(-90 107.2 19.9)">VREF_I</text>
<text x="111" y="18.6" transform="rotate(-90 111 18.6)">BVDD</text>
<text x="114.8" y="18.6" transform="rotate(-90 114.8 18.6)">PVDD</text>
<text x="126.1" y="19.7" transform="rotate(-90 126.1 19.7)">TEST_I</text>
<text x="129.9" y="20.7" transform="rotate(-90 129.9 20.7)">TEST_O</text>
<text x="190.3" y="22.4" transform="rotate(-90 190.3 22.4)">VREG_CS</text>
<text x="196" y="21.1" transform="rotate(-90 196 21.1)">VREC_O</text>
<text x="203.5" y="21.2" transform="rotate(-90 203.5 21.2)">VREG_O</text>
<text x="207.3" y="20.9" transform="rotate(-90 207.3 20.9)">VREF_O</text>
<text x="211.1" y="22.4" transform="rotate(-90 211.1 22.4)">VBIAS2_O</text>
<text x="214.9" y="22.4" transform="rotate(-90 214.9 22.4)">VBIAS3_O</text>
<text x="218.6" y="22.4" transform="rotate(-90 218.6 22.4)">VBIAS4_O</text>
<text x="118.5" y="24.8" transform="rotate(-90 118.5 24.8)">VDD_BUFF_I</text>
<text x="122.3" y="24.3" transform="rotate(-90 122.3 24.3)">VDD_BIAS_I</text>
<text x="195.4" y="35" transform="rotate(-90 195.4 35)">POT3</text>
<text x="162.1" y="51.4">C4</text>
<text x="178.4" y="52" transform="rotate(-90 178.4 52)">POT6</text>
<text x="184.7" y="51.4">C16</text>
<text x="162.1" y="55">1uF</text>
<text x="180" y="59.5">1uF</text>
<text x="184.7" y="55">1uF</text>
<text x="228.1" y="58.9">C7</text>
<text x="235.6" y="58.9">C3</text>
<text x="242.1" y="58.9">C18</text>
<text x="249.7" y="58.9">C17</text>
<text x="257.2" y="58.9">C19</text>
<text x="180.9" y="63.1">C5</text>
<text x="225.7" y="62.5">.01uF</text>
<text x="234.3" y="62.5">.1uF</text>
<text x="241.3" y="62.5">10uF</text>
<text x="249.9" y="62.5">1uF</text>
<text x="256.9" y="62.5">.1uF</text>
<text x="39.7" y="84.6">GND</text>
<text x="275.4" y="94.8">C6</text>
<text x="39.7" y="97.8">VDD</text>
<text x="275.4" y="98.4">1uF</text>
<text x="113.2" y="105.7">S1</text>
<text x="44.2" y="108.5">LM317MBSTT3</text>
<text x="83.9" y="109.9">REG_SUP</text>
<text x="41.2" y="117.5">C1</text>
<text x="51.8" y="117.9">LREG1</text>
<text x="67.7" y="117.5">C2</text>
<text x="24.1" y="124.2">VCT</text>
<text x="60.1" y="120.8" transform="rotate(-90 60.1 120.8)">R2</text>
<text x="63.7" y="120.8" transform="rotate(-90 63.7 120.8)">240</text>
<text x="24" y="131.8">GND</text>
<text x="24" y="128">VSUP</text>
<text x="61.3" y="127.5" transform="rotate(-90 61.3 127.5)">POT1</text>
<text x="78.8" y="129.9">VREF_REG</text>
<text x="79.9" y="126.1">VDD_REG</text>
<text x="80.1" y="133.7">VCT_REG</text>
<text x="51.1" y="140.7" transform="rotate(-90 51.1 140.7)">POT2</text>
<text x="66.2" y="140.7" transform="rotate(-90 66.2 140.7)">POT5</text>
<text x="86.5" y="146.9">V+</text>
<text x="107.3" y="145.3" transform="rotate(-90 107.3 145.3)">R3</text>
<text x="110.9" y="145.3" transform="rotate(-90 110.9 145.3)">10 M</text>
<text x="87.1" y="150.7">V-</text>
<text x="107.3" y="154.8" transform="rotate(-90 107.3 154.8)">1.57 M</text>
<text x="110.9" y="151.5" transform="rotate(-90 110.9 151.5)">R4</text>
<text x="53.7" y="159.5">BALUN1</text>
<text x="107.3" y="164.2" transform="rotate(-90 107.3 164.2)">R5</text>
<text x="110.9" y="164.2" transform="rotate(-90 110.9 164.2)">1.43 M</text>
<text x="24.1" y="173.3">VCT</text>
<text x="107.3" y="173.7" transform="rotate(-90 107.3 173.7)">4.86 M</text>
<text x="110.9" y="170.3" transform="rotate(-90 110.9 170.3)">R6</text>
<text x="114.9" y="170.3">C12</text>
<text x="122.4" y="173.9">1uF</text>
<text x="122.4" y="170.3">C11</text>
<text x="130" y="173.9">1uF</text>
<text x="130" y="170.3">C10</text>
<text x="137.5" y="173.9">1uF</text>
<text x="137.5" y="170.3">C9</text>
<text x="145.1" y="173.9">1uF</text>
<text x="145.1" y="170.3">C13</text>
<text x="152.6" y="173.9">1uF</text>
<text x="152.6" y="170.3">C14</text>
<text x="24" y="177.1">GND</text>
<text x="53.7" y="176.5">BALUN</text>
<text x="259" y="175.7" transform="rotate(-90 259 175.7)">C15</text>
<text x="262.6" y="175.7" transform="rotate(-90 262.6 175.7)">1uF</text>
</g>
<g font-size="1.6" fill="#505050">
<text x="24.2" y="29.8">ANT</text>
<text x="261.6" y="25.1">2</text>
<text x="261.6" y="27">4</text>
<text x="261.6" y="28.9">6</text>
<text x="267.9" y="25.1">1</text>
<text x="267.9" y="27">3</text>
<text x="267.9" y="28.9">5</text>
<text x="186.6" y="32.7">2</text>
<text x="189.4" y="36" transform="rotate(-90 189.4 36)">3</text>
<text x="189.4" y="30.8" transform="rotate(-90 189.4 30.8)">1</text>
<text x="267.3" y="34.6">1</text>
<text x="24.2" y="41.1">ANT</text>
<text x="267.3" y="36.5">2</text>
<text x="267.3" y="38.4">3</text>
<text x="267.3" y="40.2">4</text>
<text x="172.4" y="47.8" transform="rotate(-90 172.4 47.8)">1</text>
<text x="24.3" y="53.5">5</text>
<text x="24.3" y="51.6">6</text>
<text x="169.6" y="49.7">2</text>
<text x="172.4" y="53" transform="rotate(-90 172.4 53)">3</text>
<text x="267.3" y="53.5">2</text>
<text x="267.3" y="51.6">3</text>
<text x="267.3" y="49.7">4</text>
<text x="24.3" y="59.1">2</text>
<text x="24.3" y="57.2">3</text>
<text x="24.3" y="55.3">4</text>
<text x="267.3" y="55.3">1</text>
<text x="24.3" y="61">1</text>
<text x="24.3" y="70.5">1</text>
<text x="24.3" y="68.6">2</text>
<text x="179.9" y="76.5" transform="rotate(-90 179.9 76.5)">PVSS1</text>
<text x="183.7" y="76.5" transform="rotate(-90 183.7 76.5)">PVDD1</text>
<text x="187.5" y="76.5" transform="rotate(-90 187.5 76.5)">VIN2_2</text>
<text x="191.3" y="76.5" transform="rotate(-90 191.3 76.5)">VIN1_2</text>
<text x="195" y="76.5" transform="rotate(-90 195 76.5)">VREC_O</text>
<text x="198.8" y="76.5" transform="rotate(-90 198.8 76.5)">37</text>
<text x="202.6" y="76.5" transform="rotate(-90 202.6 76.5)">VREG_O</text>
<text x="206.4" y="76.5" transform="rotate(-90 206.4 76.5)">VREF_O</text>
<text x="210.2" y="76.5" transform="rotate(-90 210.2 76.5)">VBIAS2_O</text>
<text x="213.9" y="76.5" transform="rotate(-90 213.9 76.5)">VBIAS3_O</text>
<text x="217.7" y="76.5" transform="rotate(-90 217.7 76.5)">VBIAS4_O</text>
<text x="221.5" y="76.5" transform="rotate(-90 221.5 76.5)">VB_BUFF_I</text>
<text x="225.3" y="76.5" transform="rotate(-90 225.3 76.5)">VDD_BUFF_I</text>
<text x="229" y="76.5" transform="rotate(-90 229 76.5)">29</text>
<text x="232.8" y="76.5" transform="rotate(-90 232.8 76.5)">28</text>
<text x="236.6" y="76.5" transform="rotate(-90 236.6 76.5)">27</text>
<text x="240.4" y="76.5" transform="rotate(-90 240.4 76.5)">26</text>
<text x="244.1" y="76.5" transform="rotate(-90 244.1 76.5)">25</text>
<text x="247.9" y="76.5" transform="rotate(-90 247.9 76.5)">24</text>
<text x="251.7" y="76.5" transform="rotate(-90 251.7 76.5)">23</text>
<text x="255.5" y="76.5" transform="rotate(-90 255.5 76.5)">22</text>
<text x="23.7" y="81.8">1</text>
<text x="23.7" y="83.7">3</text>
<text x="29.9" y="81.8">2</text>
<text x="29.9" y="83.7">4</text>
<text x="199.7" y="83.7" transform="rotate(-90 199.7 83.7)">P$37</text>
<text x="229.9" y="83.7" transform="rotate(-90 229.9 83.7)">P$29</text>
<text x="233.7" y="83.7" transform="rotate(-90 233.7 83.7)">P$28</text>
<text x="237.4" y="83.7" transform="rotate(-90 237.4 83.7)">P$27</text>
<text x="241.2" y="83.7" transform="rotate(-90 241.2 83.7)">P$26</text>
<text x="245" y="83.7" transform="rotate(-90 245 83.7)">P$25</text>
<text x="248.8" y="83.7" transform="rotate(-90 248.8 83.7)">P$24</text>
<text x="252.5" y="83.7" transform="rotate(-90 252.5 83.7)">P$23</text>
<text x="256.3" y="83.7" transform="rotate(-90 256.3 83.7)">P$22</text>
<text x="23.7" y="85.6">5</text>
<text x="23.7" y="87.5">7</text>
<text x="23.7" y="89.3">9</text>
<text x="29.9" y="85.6">6</text>
<text x="29.9" y="87.5">8</text>
<text x="29.9" y="89.3">10</text>
<text x="165.6" y="85.6">VIN2_1</text>
<text x="170" y="89.3">2</text>
<text x="174.4" y="86.4">VIN2_1</text>
<text x="180.8" y="85.1" transform="rotate(-90 180.8 85.1)">PVSS1</text>
<text x="184.6" y="85.3" transform="rotate(-90 184.6 85.3)">PVDD1</text>
<text x="188.3" y="85.3" transform="rotate(-90 188.3 85.3)">VIN2_2</text>
<text x="192.1" y="85.3" transform="rotate(-90 192.1 85.3)">VIN1_2</text>
<text x="195.9" y="86.5" transform="rotate(-90 195.9 86.5)">VREC_O</text>
<text x="203.4" y="86.6" transform="rotate(-90 203.4 86.6)">VREG_O</text>
<text x="207.2" y="86.4" transform="rotate(-90 207.2 86.4)">VREF_O</text>
<text x="211" y="87.7" transform="rotate(-90 211 87.7)">VBIAS2_O</text>
<text x="214.8" y="87.7" transform="rotate(-90 214.8 87.7)">VBIAS3_O</text>
<text x="218.5" y="87.7" transform="rotate(-90 218.5 87.7)">VBIAS4_O</text>
<text x="222.3" y="88.5" transform="rotate(-90 222.3 88.5)">VB_BUFF_I</text>
<text x="226.1" y="89.7" transform="rotate(-90 226.1 89.7)">VDD_BUFF_I</text>
<text x="257.9" y="86.4">P$63</text>
<text x="265" y="89.3">PVSS4</text>
<text x="265" y="85.6">63</text>
<text x="22.8" y="93.1">13</text>
<text x="22.8" y="95">15</text>
<text x="22.9" y="91.2">11</text>
<text x="29.9" y="91.2">12</text>
<text x="29.9" y="93.1">14</text>
<text x="29.9" y="95">16</text>
<text x="165.6" y="93.1">VIN1_1</text>
<text x="174.4" y="90.2">P$2</text>
<text x="174.4" y="93.9">VIN1_1</text>
<text x="256.3" y="94">PVDD4</text>
<text x="256.4" y="90.2">PVSS4</text>
<text x="265" y="93.1">PVDD4</text>
<text x="22.8" y="96.9">17</text>
<text x="22.8" y="98.8">19</text>
<text x="29.9" y="96.9">18</text>
<text x="29.9" y="98.8">20</text>
<text x="165.3" y="100.7">VREF_I</text>
<text x="167.4" y="96.9">GND</text>
<text x="174.4" y="97.7">GND</text>
<text x="174.4" y="101.5">VREF_I</text>
<text x="257.9" y="101.5">P$59</text>
<text x="257.9" y="97.7">P$60</text>
<text x="265" y="100.7">59</text>
<text x="265" y="96.9">60</text>
<text x="164" y="104.4">VBIAS2_I</text>
<text x="174.4" y="105.3">VBIAS2_I</text>
<text x="257.9" y="105.3">P$58</text>
<text x="265" y="104.4">58</text>
<text x="26.1" y="113.9">2</text>
<text x="26.1" y="112">3</text>
<text x="46.6" y="112.7">IN</text>
<text x="50" y="112.7">OUT</text>
<text x="86" y="112">1</text>
<text x="86" y="113.9">2</text>
<text x="110.7" y="110.1">O</text>
<text x="110.9" y="113.9">S</text>
<text x="116.3" y="112">P</text>
<text x="164" y="108.2">VBIAS3_I</text>
<text x="164" y="112">VBIAS4_I</text>
<text x="174.4" y="109.1">VBIAS3_I</text>
<text x="174.4" y="112.8">VBIAS4_I</text>
<text x="257.9" y="112.8">P$56</text>
<text x="257.9" y="109.1">P$57</text>
<text x="265" y="112">56</text>
<text x="265" y="108.2">57</text>
<text x="26.1" y="115.8">1</text>
<text x="48.4" y="115.5">ADJ</text>
<text x="86" y="115.8">3</text>
<text x="161.7" y="119.6">VDD_BIAS_I</text>
<text x="165.5" y="115.8">VCTL_I</text>
<text x="174.4" y="116.6">VCTL_I</text>
<text x="257.9" y="116.6">P$55</text>
<text x="265" y="119.6">54</text>
<text x="265" y="115.8">55</text>
<text x="52.5" y="125.2">2</text>
<text x="55.3" y="123.3" transform="rotate(-90 55.3 123.3)">1</text>
<text x="165.5" y="123.3">TEST_I</text>
<text x="174.4" y="120.4">VDD_BIAS_I</text>
<text x="174.4" y="124.2">TEST_I</text>
<text x="257.9" y="124.2">P$53</text>
<text x="257.9" y="120.4">P$54</text>
<text x="265" y="123.3">53</text>
<text x="55.3" y="128.5" transform="rotate(-90 55.3 128.5)">3</text>
<text x="164.7" y="127.1">TEST_O</text>
<text x="169.2" y="130.9">13</text>
<text x="174.4" y="127.9">TEST_O</text>
<text x="174.4" y="131.7">P$13</text>
<text x="257.9" y="131.7">P$51</text>
<text x="257.9" y="127.9">P$52</text>
<text x="265" y="130.9">51</text>
<text x="265" y="127.1">52</text>
<text x="55.3" y="136.6" transform="rotate(-90 55.3 136.6)">1</text>
<text x="70.4" y="136.6" transform="rotate(-90 70.4 136.6)">1</text>
<text x="169.2" y="134.7">14</text>
<text x="174.4" y="135.5">P$14</text>
<text x="257.9" y="135.5">P$50</text>
<text x="265" y="134.7">50</text>
<text x="55.3" y="141.7" transform="rotate(-90 55.3 141.7)">3</text>
<text x="57.7" y="138.4">2</text>
<text x="70.4" y="141.7" transform="rotate(-90 70.4 141.7)">3</text>
<text x="72.8" y="138.4">2</text>
<text x="169.2" y="138.4">15</text>
<text x="169.2" y="142.2">16</text>
<text x="174.4" y="139.3">P$15</text>
<text x="174.4" y="143">P$16</text>
<text x="257.9" y="143.1">P$48</text>
<text x="257.9" y="139.3">P$49</text>
<text x="265" y="142.2">48</text>
<text x="265" y="138.4">49</text>
<text x="169.2" y="146">17</text>
<text x="169.2" y="149.8">18</text>
<text x="174.4" y="146.8">P$17</text>
<text x="257.9" y="146.8">P$47</text>
<text x="265" y="149.8">46</text>
<text x="265" y="146">47</text>
<text x="169.2" y="153.5">19</text>
<text x="174.4" y="150.6">P$18</text>
<text x="174.4" y="154.4">P$19</text>
<text x="257.9" y="154.4">P$45</text>
<text x="257.9" y="150.6">P$46</text>
<text x="265" y="153.5">45</text>
<text x="83.7" y="160">ANT</text>
<text x="165.6" y="157.3">PVDD2</text>
<text x="165.8" y="161.1">PVSS2</text>
<text x="174.4" y="158.2">PVDD2</text>
<text x="174.4" y="161.9">PVSS2</text>
<text x="257.9" y="161.9">P$43</text>
<text x="257.9" y="158.2">P$44</text>
<text x="265" y="161.1">43</text>
<text x="265" y="157.3">44</text>
<text x="26.1" y="163.8">ANT</text>
<text x="45.6" y="166.8">S_GND2</text>
<text x="47.5" y="163">P_IN1</text>
<text x="55.4" y="163.8">P1</text>
<text x="55.4" y="167.6">CT1CT2</text>
<text x="59.4" y="163.8">P2</text>
<text x="64.9" y="166.8">S_GN</text>
<text x="64.9" y="163">P_I</text>
<text x="67.2" y="163">N2</text>
<text x="69.2" y="166.8">D1</text>
<text x="180.8" y="167.2" transform="rotate(-90 180.8 167.2)">P$64</text>
<text x="184.5" y="167.2" transform="rotate(-90 184.5 167.2)">P$65</text>
<text x="188.3" y="167.2" transform="rotate(-90 188.3 167.2)">P$66</text>
<text x="192.1" y="167.2" transform="rotate(-90 192.1 167.2)">P$67</text>
<text x="195.9" y="167.2" transform="rotate(-90 195.9 167.2)">P$68</text>
<text x="199.7" y="167.2" transform="rotate(-90 199.7 167.2)">P$69</text>
<text x="203.4" y="167.2" transform="rotate(-90 203.4 167.2)">P$70</text>
<text x="207.2" y="167.2" transform="rotate(-90 207.2 167.2)">P$71</text>
<text x="211" y="167.2" transform="rotate(-90 211 167.2)">P$72</text>
<text x="214.8" y="167.2" transform="rotate(-90 214.8 167.2)">P$73</text>
<text x="218.5" y="167.2" transform="rotate(-90 218.5 167.2)">P$74</text>
<text x="222.3" y="167.2" transform="rotate(-90 222.3 167.2)">P$75</text>
<text x="226.1" y="167.2" transform="rotate(-90 226.1 167.2)">P$76</text>
<text x="229.9" y="167.2" transform="rotate(-90 229.9 167.2)">P$77</text>
<text x="233.6" y="167.2" transform="rotate(-90 233.6 167.2)">P$78</text>
<text x="237.4" y="167.2" transform="rotate(-90 237.4 167.2)">P$79</text>
<text x="241.2" y="167.2" transform="rotate(-90 241.2 167.2)">P$80</text>
<text x="245" y="167.2" transform="rotate(-90 245 167.2)">P$81</text>
<text x="248.8" y="167.2" transform="rotate(-90 248.8 167.2)">PVDD3</text>
<text x="252.5" y="167.2" transform="rotate(-90 252.5 167.2)">PVSS3</text>
<text x="256.3" y="167.2" transform="rotate(-90 256.3 167.2)">P$84</text>
<text x="45.8" y="170.5">S_OUT1</text>
<text x="55.4" y="171.4">S1</text>
<text x="59.4" y="171.4">S2</text>
<text x="64.9" y="170.5">S_OUT2</text>
<text x="83.7" y="171.4">ANT</text>
<text x="179.9" y="172.4" transform="rotate(-90 179.9 172.4)">64</text>
<text x="183.7" y="172.4" transform="rotate(-90 183.7 172.4)">65</text>
<text x="187.5" y="172.4" transform="rotate(-90 187.5 172.4)">66</text>
<text x="191.3" y="172.4" transform="rotate(-90 191.3 172.4)">67</text>
<text x="195" y="172.4" transform="rotate(-90 195 172.4)">68</text>
<text x="198.8" y="172.4" transform="rotate(-90 198.8 172.4)">69</text>
<text x="202.6" y="172.4" transform="rotate(-90 202.6 172.4)">70</text>
<text x="206.4" y="172.4" transform="rotate(-90 206.4 172.4)">71</text>
<text x="210.2" y="172.4" transform="rotate(-90 210.2 172.4)">72</text>
<text x="213.9" y="172.4" transform="rotate(-90 213.9 172.4)">73</text>
<text x="217.7" y="172.4" transform="rotate(-90 217.7 172.4)">74</text>
<text x="221.5" y="172.4" transform="rotate(-90 221.5 172.4)">75</text>
<text x="225.3" y="172.4" transform="rotate(-90 225.3 172.4)">76</text>
<text x="229" y="172.4" transform="rotate(-90 229 172.4)">77</text>
<text x="232.8" y="172.4" transform="rotate(-90 232.8 172.4)">78</text>
<text x="236.6" y="172.4" transform="rotate(-90 236.6 172.4)">79</text>
<text x="240.4" y="172.4" transform="rotate(-90 240.4 172.4)">80</text>
<text x="244.1" y="172.4" transform="rotate(-90 244.1 172.4)">81</text>
<text x="255.5" y="172.4" transform="rotate(-90 255.5 172.4)">84</text>
<text x="247.9" y="175.9" transform="rotate(-90 247.9 175.9)">PVDD3</text>
<text x="251.7" y="175.8" transform="rotate(-90 251.7 175.8)">PVSS3</text>
</g>
</svg>
